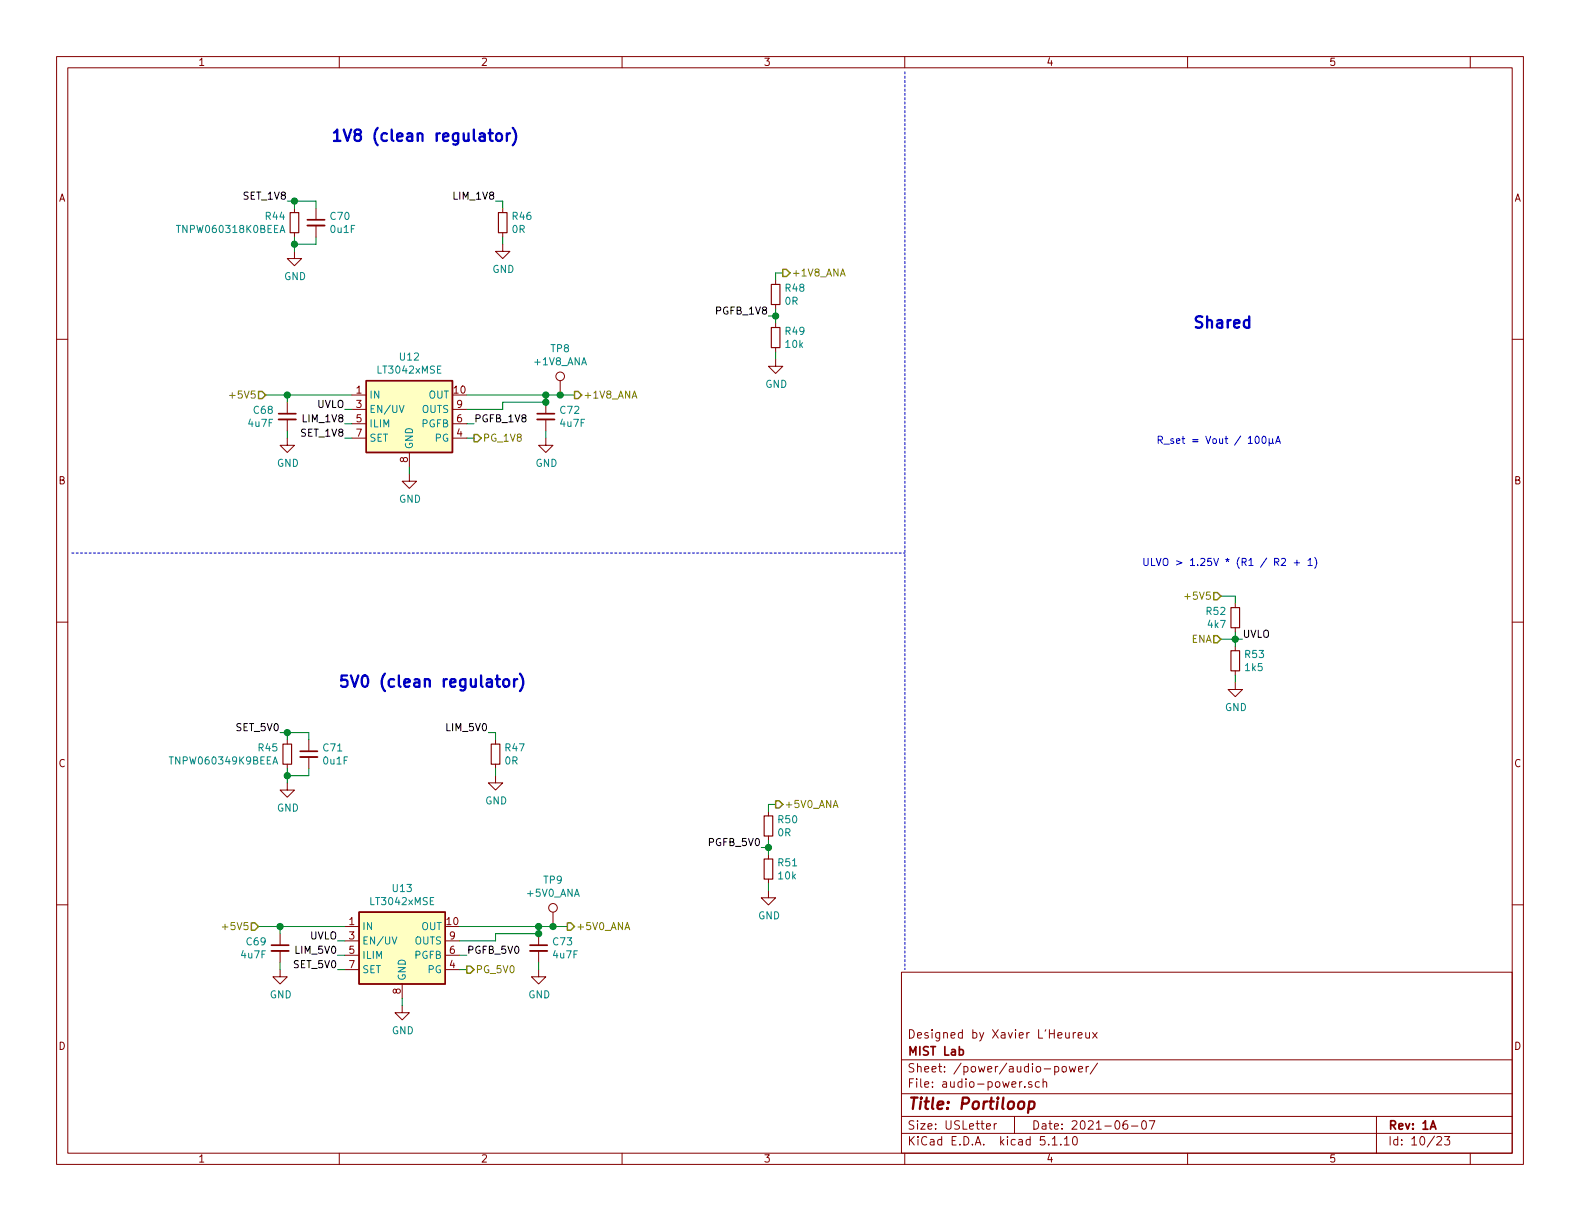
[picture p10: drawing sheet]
<svg xmlns="http://www.w3.org/2000/svg" width="279mm" height="216mm" viewBox="0 0 279 216" stroke-linecap="round" stroke-linejoin="round" font-family="sans-serif">
<g fill="none" stroke="#840000" stroke-width=".18">
<path d="M10 10h259.4v195.9h-259.4zM12 12h255.4v191.9h-255.4zM60 10v2M110 10v2M160 10v2M210 10v2M260 10v2M52.1 36.8v.8M55.9 36.8v2.1M55.9 39.9v2M88.9 36.8v.8M10 60h2"/>
<path d="M52.1 44.5v1.2h1.2l-1.2 1.3-1.3-1.3h1.3M52.1 41.1v.8M88.9 43.2v1.3h1.3l-1.3 1.2-1.3-1.2h1.3M88.9 41.1v.8M137.2 49.5v.8M137.2 53.8v.8M137.2 57.2v.7M267.4 60h2M50.8 77.5v1.2h1.3l-1.3 1.3-1.3-1.3h1.3M50.8 71.1v2.1M50.8 74.2v2M62.2 69.9h2.6"/>
<path d="M62.2 72.4h2.6M62.2 77.5h2.6M62.2 74.9h2.6M80 72.4h2.5M80 77.5h2.5M80 74.9h2.5M96.5 77.5v1.2h1.3l-1.3 1.3-1.3-1.3h1.3M96.5 71.1v2.1M96.5 74.2v2M99.1 67.3v2.6M137.2 63.5v1.3h1.2l-1.2 1.2-1.3-1.2h1.3M137.2 61.5v.7"/>
<path d="M72.4 83.8v1.3h1.3l-1.3 1.3-1.3-1.3h1.3M72.4 80v2.6M10 110h2M218.4 106.7v.7M218.4 111v.8M218.4 114.3v.8M218.4 118.6v.8M267.4 110h2M50.8 138.4v1.3h1.3l-1.3 1.3-1.3-1.3h1.3M50.8 130.8v.8M50.8 135.1v.8M54.6 130.8v2"/>
<path d="M54.6 133.9v2M87.6 137.2v1.2h1.3l-1.3 1.3-1.2-1.3h1.2M87.6 130.8v.8M87.6 135.1v.8M218.4 120.7v1.2h1.3l-1.3 1.3-1.2-1.3h1.2M10 160h2M135.9 157.5v1.3h1.3l-1.3 1.2-1.3-1.2h1.3M135.9 143.5v.8M135.9 147.8v.8M135.9 151.1v.8M135.9 155.4v.8M267.4 160h2"/>
<path d="M49.5 171.5v1.2h1.3l-1.3 1.3-1.2-1.3h1.2M49.5 165.1v2M49.5 168.1v2.1M61 163.8h2.5M61 166.4h2.5M61 171.5h2.5M61 168.9h2.5M71.1 177.8v1.3h1.3l-1.3 1.2-1.3-1.2h1.3M71.1 174v2.5M78.7 166.4h2.6M78.7 171.5h2.6M78.7 168.9h2.6"/>
<path d="M95.2 171.5v1.2h1.3l-1.3 1.3-1.2-1.3h1.2M95.2 165.1v2M95.2 168.1v2.1M97.8 161.3v2.5M159.4 171.9h108v32h-108zM159.4 197.4h108M159.4 193.4h108M159.4 187.4h108M174.4 199.2l.8-.2-.1-.2-.4-.1-.3 .2 .1 .7h.6M175.8 198.7v1M176.2 198.7l-.3 .1-.1 .2M179.4 197.4v3"/>
<path d="M181.2 192.1v.2M182.4 191.3a.37 .37 0 0 0-.5 .2v.2l.5 .1 .1 .2-.2 .3-.4-.1M183.8 191.3h-.4l-.3 .2 .1 .6 .2 .2 .4-.1M184.5 191.4v-.1a.37 .37 0 0 1 .6 .2v.8M184.5 190.8v1.5M186.5 188.6h.4l.3 .2-.1 .6-.2 .2-.4-.1M187.9 188.7l.2-.1 .4 .1v.7l-.2 .2-.4-.2zM189.1 188.6l.3 1 .3-.8 .2 .8 .3-1M189.8 182.6v1M190.2 182.6l-.4 .3M190.7 183.1l.7-.2-.1-.2-.4-.1-.2 .2v.7h.6M190.7 189.1l.7-.2v-.3h-.5l-.2 .2 .1 .7h.6"/>
<path d="M192 182.6v.8a.39 .39 0 0 0 .7 0M192.1 188.6v1M192.5 188.6l-.4 .2M192.7 182.6v1M193.2 182.6l.8 1M194 182.6l-.8 1M194.1 188l-1.3 1.9M199.3 198.2a.62 .62 0 0 0-.7 .6l.1 .7 .2 .2 .5-.2v-.5l-.1-.2h-.4l-.3 .2M200.1 199.1h1.1M202 198.3l.4-.1a.94 .94 0 0 1 0 1.5 .82 .82 0 0 1-.4-1.4zM203.2 198.2h1l-.6 1.5M243.4 197.4v6.5"/>
<path d="M60 203.9v2M110 203.9v2M159.4 200.4h108M160 203.9v2M186.1 201.4l.4-.4v1.5M186.1 202.5h.8M187.6 202.3v.2M188.2 201.4l.4-.4v1.5M188.2 202.5h.9M189.8 201.1l.3-.1a.94 .94 0 0 1 0 1.5l-.4-.3v-.7zM210 203.9v2M254.1 201.1l.2-.1h.4l.2 .4-.9 1.1h.9"/>
<path d="M255.4 201h1l-.5 .5 .4 .2v.6l-.2 .2-.7-.2M260 203.9v2"/>
<circle cx="99.1" cy="66.5" r=".76"/>
<circle cx="97.8" cy="160.5" r=".76"/>
</g>
<path d="M54.4 38.9h3M49.3 73.2h3M95 73.2h3M53.1 132.8h3M48 167.1h3.1M93.7 167.1h3.1M169.6 185.6h.5l.3 .3-.2 .6h-.6M252.9 199.7l.5-1.5 .5 1.5" fill="none" stroke="#840000" stroke-width=".3"/>
<path d="M182 194.8h.8l.2 .3-.1 .6a.66 .66 0 0 1-1 .3M182 194.8l-.2 2" fill="none" stroke="#840000" stroke-width=".41"/>
<path d="M51.3 37.6h1.5v3.5h-1.5zM88.1 37.6h1.6v3.5h-1.6zM136.4 50.3h1.5v3.5h-1.5zM136.4 57.9h1.5v3.6h-1.5zM217.7 115.1h1.5v3.5h-1.5zM217.7 107.4h1.5v3.6h-1.5zM50 131.6h1.6v3.5h-1.6zM86.9 131.6h1.5v3.5h-1.5zM135.1 151.9h1.6v3.5h-1.6zM135.1 144.3h1.6v3.5h-1.6z" fill="none" stroke="#840000" stroke-width=".2"/>
<path d="M49.5 41.1l.4-1.2 .5 1.2M49.6 40.8h.6M70.6 71.7l.4 1.2 .5-1.2M48.3 135.1l.4-1.3 .4 1.3M48.4 134.7h.6M69.3 165.7l.4 1.2 .5-1.2" fill="none" stroke="#008484" stroke-width=".18"/>
<path d="M54.4 39.9h3M49.3 74.2h3M95 74.2h3M53.1 133.9h3M48 168.1h3.1M93.7 168.1h3.1" fill="none" stroke="#840000" stroke-width=".33"/>
<g fill="#ffffc2" stroke="#ffffc2" stroke-width=".18">
<path d="M64.8 67.3h15.2v12.7h-15.2z"/>
<path d="M63.5 161.3h15.2v12.7h-15.2z"/>
</g>
<path d="M64.8 67.3h15.2v12.7h-15.2zM63.5 161.3h15.2v12.7h-15.2z" fill="none" stroke="#840000" stroke-width=".25"/>
<path d="M160 12.7v158.8M12.7 97.8h147.3" fill="none" stroke="#0000c2" stroke-width=".18" stroke-dasharray=".4 .4"/>
<g fill="none" stroke="#008400" stroke-width=".18">
<path d="M50.8 35.6h5.1v1.2M52.1 35.6v1.2M87.6 35.6h1.3v1.2M52.1 41.9v2.6M55.9 41.9v1.3h-3.8M88.9 41.9v1.3M135.9 55.9h1.3M137.2 54.6v2.6M138.4 48.3h-1.2v1.2M47 69.9h15.2M50.8 69.9v1.2M50.8 76.2v1.3"/>
<path d="M61 77.5h1.2M61 72.4h1.2M61 74.9h1.2M82.5 77.5h1.3M82.5 69.9h19.1M82.5 74.9h1.3M96.5 69.9v1.2h-7.6v1.3h-6.4M96.5 76.2v1.3M137.2 62.2v1.3M72.4 82.6v1.2M215.9 105.4h2.5v1.3M215.9 113h3.8"/>
<path d="M218.4 111.8v2.5M218.4 119.4v1.3M49.5 129.5h5.1v1.3M50.8 129.5v1.3M50.8 135.9v2.5M54.6 135.9v1.3h-3.8M86.4 129.5h1.2v1.3M87.6 135.9v1.3M134.6 149.9h1.3M135.9 148.6v2.5M135.9 156.2v1.3M137.2 142.2h-1.3v1.3"/>
<path d="M45.7 163.8h15.3M49.5 163.8v1.3M49.5 170.2v1.3M59.7 171.5h1.3M59.7 166.4h1.3M59.7 168.9h1.3M71.1 176.5v1.3M81.3 163.8h19M81.3 171.5h1.2M81.3 168.9h1.2M95.2 163.8v1.3h-7.6v1.3h-6.3M95.2 170.2v1.3"/>
</g>
<path d="M148.6 48.8l.4-1.3 .5 1.3M40.6 69.9h1M111.8 70.4l.4-1.3 .4 1.3M209.5 105.5h1M147.3 142.8l.5-1.3 .4 1.3M39.3 163.9h1M110.5 164.4l.4-1.3 .5 1.3" fill="none" stroke="#848400" stroke-width=".18"/>
<path d="M138.4 47.6h.7l.6 .7-.6 .6h-.7zM45.7 69.2h.7l.6 .7-.6 .6h-.7zM83.8 76.8h.7l.6 .7-.6 .6h-.7zM101.6 69.2h.6l.7 .7-.7 .6h-.6zM214.6 112.4h.7l.6 .6-.6 .7h-.7zM214.6 104.8h.7l.6 .6-.6 .6h-.7zM137.2 141.6h.6l.6 .6-.6 .7h-.6zM44.4 163.2h.7l.6 .6-.6 .7h-.7zM82.5 170.8h.7l.6 .7-.6 .6h-.7zM100.3 163.2h.7l.6 .6-.6 .7h-.7z" fill="none" stroke="#848400" stroke-width=".25"/>
<path d="M86.4 23.6h.7M86.7 22.9v1.7l.1 .2 .3 .1M87.8 23.8a.55 .55 0 0 1 .5-.2 .55 .55 0 0 1 .5 .4v.5a.54 .54 0 0 1-.5 .4 .54 .54 0 0 1-.6-.4zM89.6 23.6v1.3M90.2 23.6l-.4 .1-.2 .3M90.7 22.6a2.29 2.29 0 0 1 0 3.1M87.9 119.4v1.7l.1 .2 .4 .1M91.9 119.1a2.29 2.29 0 0 1 0 3.1M87.7 120.1h.7M89.1 120.3a.55 .55 0 0 1 .5-.2 .55 .55 0 0 1 .4 .4v.6a.54 .54 0 0 1-.5 .4 .54 .54 0 0 1-.5-.4zM90.9 120.1v1.3M91.5 120.1l-.4 .1-.2 .3" fill="none" stroke="#0000c2" stroke-width=".41"/>
<g fill="none" stroke="#0000c2" stroke-width=".18">
<path d="M220.8 77.5l.3-.4v1.3M220.8 78.4h.7M222.1 77.3l.1-.2a.67 .67 0 0 1 .5 .7 .67 .67 0 0 1-.5 .6l-.3-.5zM223.3 77.3l.2-.2a.69 .69 0 0 1 .4 .7 .69 .69 0 0 1-.4 .6l-.3-.2v-.3zM224.4 77.6v1.2M225 78.2l.2 .2M225 77.6v.8h-.4l-.2-.2M225.6 78.4l.4-1.3 .4 1.3M225.7 78.1h.6M225.4 99.4l.6-.1 .1-.1v-.3l-.2-.2h-.5v1.3M225.7 99.4l.4 .6M226.6 98.9l.5-.2 .2 .4v.2l-.8 .7h.8"/>
<path d="M228.9 99.5h.9M229.3 99v1M231.3 99.1l.4-.4v1.3M231.3 100h.8M232.5 98.6a1.47 1.47 0 0 1 0 1.9"/>
</g>
<g fill="#008400" stroke="#008400" stroke-width=".25">
<circle cx="52.1" cy="35.6" r=".51"/>
<circle cx="96.5" cy="69.9" r=".51"/>
<circle cx="135.9" cy="149.9" r=".51"/>
<circle cx="49.5" cy="163.8" r=".51"/>
<circle cx="50.8" cy="129.5" r=".51"/>
<circle cx="50.8" cy="137.2" r=".51"/>
<circle cx="218.4" cy="113" r=".51"/>
<circle cx="96.5" cy="71.1" r=".51"/>
<circle cx="50.8" cy="69.9" r=".51"/>
<circle cx="99.1" cy="69.9" r=".51"/>
<circle cx="95.3" cy="165.1" r=".51"/>
<circle cx="52.1" cy="43.2" r=".51"/>
<circle cx="97.8" cy="163.8" r=".51"/>
<circle cx="95.3" cy="163.8" r=".51"/>
<circle cx="137.2" cy="55.9" r=".51"/>
</g>
<g font-size="2.8" fill="#0000c2">
<text x="58.4" y="25">1V8 (clean regulator)</text>
<text x="210.8" y="58">Shared</text>
<text x="59.7" y="121.5">5V0 (clean regulator)</text>
</g>
<text font-size="2.8" fill="#840000" x="160.4" y="196.2">Title: Portiloop</text>
<g font-size="2.1" fill="#840000">
<text x="160.4" y="183.6">Designed by Xavier L'Heureux</text>
<text x="160.4" y="189.6">Sheet: /power/audio-power/</text>
<text x="160.4" y="186.6">MIST Lab</text>
<text x="160.4" y="192.3">File: audio-power.sch</text>
<text x="160.4" y="202.5">KiCad E.D.A. kicad 5.1.10</text>
<text x="160.4" y="199.7">Size: USLetter</text>
<text x="182.4" y="199.7">Date: 2021-06-07</text>
<text x="245.4" y="199.7">Rev: 1A</text>
<text x="245.4" y="202.5">Id: 10/23</text>
</g>
<g font-size="1.8" fill="#840000">
<text x="35" y="11.6">1</text>
<text x="85" y="11.6">2</text>
<text x="135" y="11.6">3</text>
<text x="185" y="11.6">4</text>
<text x="235" y="11.6">5</text>
<text x="10.4" y="35.6">A</text>
<text x="267.8" y="35.6">A</text>
<text x="63" y="69.6">1</text>
<text x="80.3" y="69.6">10</text>
<text x="63" y="72.1">3</text>
<text x="63" y="74.7">5</text>
<text x="63" y="77.2">7</text>
<text x="80.8" y="77.2">4</text>
<text x="80.8" y="74.7">6</text>
<text x="80.8" y="72.1">9</text>
<text x="72.1" y="81.8" transform="rotate(-90 72.1 81.8)">8</text>
<text x="10.4" y="85.6">B</text>
<text x="267.8" y="85.6">B</text>
<text x="10.4" y="135.6">C</text>
<text x="267.8" y="135.6">C</text>
<text x="61.7" y="163.6">1</text>
<text x="61.7" y="166.1">3</text>
<text x="79" y="163.6">10</text>
<text x="79.5" y="166.1">9</text>
<text x="61.7" y="168.7">5</text>
<text x="61.7" y="171.2">7</text>
<text x="79.5" y="171.2">4</text>
<text x="79.5" y="168.7">6</text>
<text x="70.9" y="175.7" transform="rotate(-90 70.9 175.7)">8</text>
<text x="10.4" y="185.6">D</text>
<text x="267.8" y="185.6">D</text>
<text x="35" y="205.5">1</text>
<text x="85" y="205.5">2</text>
<text x="135" y="205.5">3</text>
<text x="185" y="205.5">4</text>
<text x="235" y="205.5">5</text>
</g>
<g font-size="1.8">
<text x="43.2" y="35.3">SET_1V8</text>
<text x="80.4" y="35.3">LIM_1V8</text>
<text x="126.8" y="55.6">PGFB_1V8</text>
<text x="53.4" y="77.2">SET_1V8</text>
<text x="53.8" y="74.7">LIM_1V8</text>
<text x="56.1" y="72.1">UVLO</text>
<text x="83.8" y="74.7">PGFB_1V8</text>
<text x="219.7" y="112.8">UVLO</text>
<text x="42" y="129.3">SET_5V0</text>
<text x="79.2" y="129.3">LIM_5V0</text>
<text x="125.6" y="149.6">PGFB_5V0</text>
<text x="54.8" y="166.1">UVLO</text>
<text x="52.1" y="171.2">SET_5V0</text>
<text x="52.5" y="168.7">LIM_5V0</text>
<text x="82.5" y="168.7">PGFB_5V0</text>
</g>
<g font-size="1.8" fill="#008484">
<text x="31.6" y="41.2">TNPW060318K0BEEA</text>
<text x="47" y="38.9">R44</text>
<text x="58.5" y="38.9">C70</text>
<text x="58.5" y="41.2">0u1F</text>
<text x="90.6" y="41.2">0R</text>
<text x="90.7" y="38.9">R46</text>
<text x="50.2" y="49.5">GND</text>
<text x="87.1" y="48.3">GND</text>
<text x="138.9" y="53.9">0R</text>
<text x="138.9" y="51.6">R48</text>
<text x="138.9" y="59.2">R49</text>
<text x="70.8" y="63.8">U12</text>
<text x="94.6" y="64.6">+1V8_ANA</text>
<text x="97.4" y="62.3">TP8</text>
<text x="139" y="61.5">10k</text>
<text x="65.3" y="70.5">IN</text>
<text x="66.9" y="66.1">LT3042xMSE</text>
<text x="75.8" y="70.5">OUT</text>
<text x="135.3" y="68.6">GND</text>
<text x="44" y="75.5">4u7F</text>
<text x="44.9" y="73.2">C68</text>
<text x="65.3" y="73">EN/UV</text>
<text x="65.3" y="75.6">ILIM</text>
<text x="74.6" y="75.6">PGFB</text>
<text x="74.6" y="73">OUTS</text>
<text x="99.1" y="73.2">C72</text>
<text x="99.2" y="75.5">4u7F</text>
<text x="49" y="82.5">GND</text>
<text x="65.3" y="78.1">SET</text>
<text x="73" y="79.5" transform="rotate(-90 73 79.5)">GND</text>
<text x="76.9" y="78.1">PG</text>
<text x="94.7" y="82.5">GND</text>
<text x="70.6" y="88.9">GND</text>
<text x="213.4" y="108.7">R52</text>
<text x="213.7" y="111">4k7</text>
<text x="220.2" y="116.4">R53</text>
<text x="220.3" y="118.7">1k5</text>
<text x="216.6" y="125.7">GND</text>
<text x="30.4" y="135.2">TNPW060349K9BEEA</text>
<text x="45.7" y="132.9">R45</text>
<text x="57.2" y="132.9">C71</text>
<text x="57.3" y="135.2">0u1F</text>
<text x="89.3" y="135.2">0R</text>
<text x="89.4" y="132.9">R47</text>
<text x="49" y="143.5">GND</text>
<text x="85.8" y="142.2">GND</text>
<text x="137.6" y="147.9">0R</text>
<text x="137.7" y="145.6">R50</text>
<text x="137.7" y="153.2">R51</text>
<text x="137.7" y="155.5">10k</text>
<text x="65.7" y="160">LT3042xMSE</text>
<text x="69.5" y="157.7">U13</text>
<text x="93.3" y="158.6">+5V0_ANA</text>
<text x="96.2" y="156.3">TP9</text>
<text x="43.7" y="167.2">C69</text>
<text x="64" y="164.5">IN</text>
<text x="64" y="167">EN/UV</text>
<text x="73.3" y="167">OUTS</text>
<text x="74.5" y="164.5">OUT</text>
<text x="97.9" y="167.2">C73</text>
<text x="134.1" y="162.6">GND</text>
<text x="42.7" y="169.5">4u7F</text>
<text x="64" y="169.5">ILIM</text>
<text x="64" y="172.1">SET</text>
<text x="71.8" y="173.5" transform="rotate(-90 71.8 173.5)">GND</text>
<text x="73.3" y="169.5">PGFB</text>
<text x="75.7" y="172.1">PG</text>
<text x="97.9" y="169.5">4u7F</text>
<text x="47.7" y="176.5">GND</text>
<text x="93.4" y="176.5">GND</text>
<text x="69.3" y="182.9">GND</text>
</g>
<g font-size="1.8" fill="#848400">
<text x="140" y="48.9">+1V8_ANA</text>
<text x="41.3" y="70.5">+5V5</text>
<text x="103.1" y="70.5">+1V8_ANA</text>
<text x="85.3" y="78.1">PG_1V8</text>
<text x="210.2" y="106">+5V5</text>
<text x="210.6" y="113.7">ENA</text>
<text x="138.7" y="142.9">+5V0_ANA</text>
<text x="40" y="164.5">+5V5</text>
<text x="101.9" y="164.5">+5V0_ANA</text>
<text x="84.1" y="172.1">PG_5V0</text>
</g>
<g font-size="1.8" fill="#0000c2">
<text x="204.5" y="78.5">R_set = Vout / 100A</text>
<text x="201.9" y="100.1">ULVO &gt; 1.25V * (R1 / R2 + 1)</text>
</g>
</svg>
